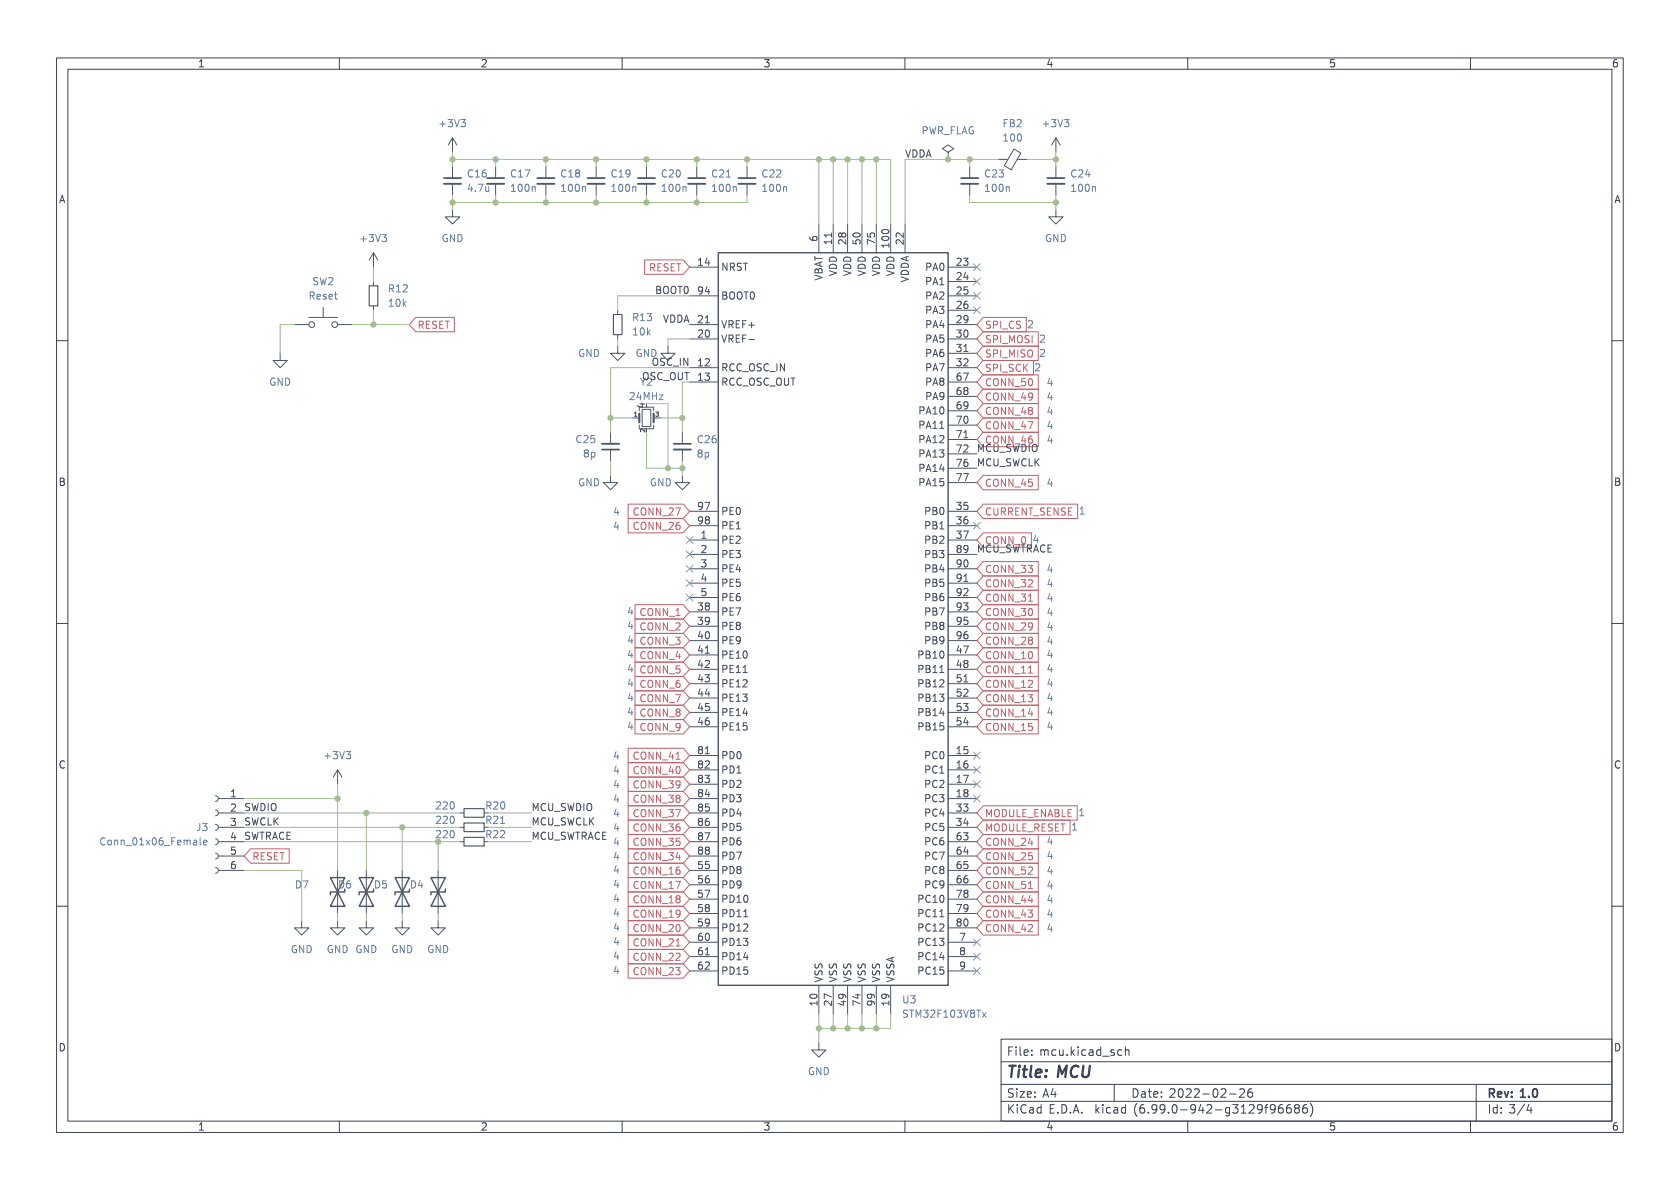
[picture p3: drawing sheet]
<svg xmlns="http://www.w3.org/2000/svg" width="297mm" height="210mm" viewBox="0 0 297 210" stroke-linecap="round" stroke-linejoin="round" font-family="sans-serif">
<path d="M0 .2h297v210.1h-297z" fill="#fff" stroke="#fff" stroke-width=".18"/>
<g fill="none" stroke="#3b4252" stroke-width=".18">
<path d="M10 10.2h277v190.1h-277zM12 12.2h273v186.1h-273zM60 10.2v2M110 10.2v2M160 10.2v2M210 10.2v2M260 10.2v2M10 60.2h2M285 60.2h2M10 110.2h2M285 110.2h2M10 160.2h2"/>
<path d="M285 160.2h2M60 198.3v2M110 198.3v2M160 198.3v2M177 183.8h108v14.5h-108zM177 194.8h108M177 191.8h108M177 187.8h108M185.8 193.5h1M186.5 193v1M196.8 186.1l.2 .2-.2 .3M196.8 185.6l.2 .1"/>
<path d="M197 191.8v3M198.3 185.7l-.4-.1-.3 .3v.4l.2 .3h.5M199 185.8l.2-.2 .3 .1 .1 .9M199 185.1v1.5M210 198.3v2M217.4 193.5h1.1M219.2 192.7l.6-.2 .2 .2v.3l-.9 1h.9M221.3 192.5a.59 .59 0 0 0-.7 .7v.5l.2 .3h.4l.2-.1 .1-.5-.2-.2-.4-.1-.3 .3M223.2 196l-.3 .3-.4-.1-.2-.2 .2-.6 .4-.1 .2 .2a.99 .99 0 0 1-.4 1.3h-.2M223.6 195.8h.6M224.2 195.3l-.4 .2v1.3M225.5 196l-.3 .3h-.3l-.3-.3 .1-.6 .5-.1 .2 .2a.99 .99 0 0 1-.4 1.3h-.3"/>
<path d="M226.7 195.3a.59 .59 0 0 0-.7 .7v.5l.2 .3h.4l.2-.1 .1-.5-.2-.2-.4-.1-.3 .3M228.2 195.3a.59 .59 0 0 0-.7 .7v.5l.1 .3h.4l.2-.1 .1-.5-.1-.2-.5-.1-.2 .3M229.2 196l-.3 .3 .1 .4 .2 .1h.4l.1-.3v-.4l-.2-.1M229.2 196l-.3-.3 .3-.4 .4 .1 .1 .2-.2 .4M229.2 196h.3M231 195.3a.59 .59 0 0 0-.7 .7v.5l.2 .3h.4l.2-.1 .1-.5-.2-.2-.4-.1-.3 .3M231.7 195.1a1.72 1.72 0 0 1 0 2.3M260 198.3v2M261 191.8v6.5M269.5 195.3l-1.2 1.9M270.3 195.3l-.3 1h.9M270.7 195.8v1"/>
</g>
<path d="M271.6 192.6l.2 .5-.2 .9" fill="none" stroke="#3b4252" stroke-width=".3"/>
<path d="M78.5 32.5h3M86.1 32.5h3.1M95 32.5h3M103.9 32.5h3M112.8 32.5h3M121.7 32.5h3M130.6 32.5h3M169.9 32.5h3.1M185.2 32.5h3M106.4 78.5h3.1M119.1 79.5h3.1" fill="none" stroke="#4c566a" stroke-width=".33"/>
<path d="M78.5 31.5h3M86.1 31.5h3.1M95 31.5h3M103.9 31.5h3M112.8 31.5h3M121.7 31.5h3M130.6 31.5h3M169.9 31.5h3.1M185.2 31.5h3M106.4 79.5h3.1M119.1 78.5h3.1" fill="none" stroke="#4c566a" stroke-width=".3"/>
<g fill="none" stroke="#4c566a" stroke-width=".18">
<path d="M80 37.1v1.2h1.3l-1.3 1.3-1.3-1.3h1.3M80 24.4l-.8 1.2M80 24.4v2.5M80 29.5v2M80 32.5v2M80 24.4l.8 1.2M87.6 29.5v2M87.6 32.5v2M96.5 29.5v2M96.5 32.5v2M105.4 29.5v2M105.4 32.5v2"/>
<path d="M114.3 29.5v2M114.3 32.5v2M123.2 29.5v2M123.2 32.5v2M132.1 29.5v2M132.1 32.5v2M144.8 39.6v5.1M147.3 39.6v5.1M149.9 39.6v5.1M152.4 39.6v5.1M154.9 39.6v5.1M157.5 39.6v5.1"/>
<path d="M160 39.6v5.1M167.6 26.9l1.1-.6-1.1-.7-1 .7 1 .6v1.3M167.6 28.2h.1M171.4 29.5v2M171.4 32.5v2M176.5 28.2h1.7M179.3 26.4l1.2 .7-1.7 2.9-1.2-.7zM179.9 28.2h1.7M186.7 37.1v1.2h1.3l-1.3 1.3-1.3-1.3h1.3M186.7 24.4v2.5M186.7 29.5v2M186.7 32.5v2"/>
<path d="M186.7 24.4l-.8 1.2M186.7 24.4l.8 1.2M52.1 57.4h2.5M54.6 56.1h5.1M57.1 54.4v1.7M59.7 57.4h2.5M66 44.7l-.7 1.3M66 44.7v2.5M66 49.8v.7M66 54.1v.8M66 44.7l.8 1.3M109.2 54.9v.7"/>
<path d="M109.2 59.2v.7M121.9 47.2h5.1M121.9 59.9h5.1M121.9 57.4h5.1M121.9 52.3h5.1M167.6 47.2h5.1M167.6 59.9h5.1M167.6 57.4h5.1M167.6 49.8h5.1M167.6 52.3h5.1M167.6 54.9h5.1M49.5 62.5v1.2h1.3l-1.3 1.3-1.2-1.3h1.2"/>
<path d="M107.9 76.4v2.1M107.9 79.5v2M109.2 61.2v1.3h1.3l-1.3 1.2-1.3-1.2h1.3M111.8 73.9h1.2M113 75.2v.6h2.6v-.6M113 72.6v-.6h2.6v.6M113.5 72.4h1.6v3h-1.6zM115.6 73.9h1.2M118.1 61.2v1.3h1.3l-1.3 1.2-1.3-1.2h1.3M120.6 76.4v2.1M120.6 79.5v2M121.9 65h5.1"/>
<path d="M121.9 67.6h5.1M167.6 65h5.1M167.6 67.6h5.1M167.6 62.5h5.1M167.6 70.1h5.1M167.6 72.6h5.1M167.6 75.2h5.1M167.6 77.7h5.1M107.9 84.1v1.2h1.3l-1.3 1.3-1.2-1.3h1.2M120.6 84.1v1.2h1.3l-1.3 1.3-1.2-1.3h1.2M121.9 95.5h5.1M121.9 98h5.1"/>
<path d="M121.9 90.4h5.1M121.9 93h5.1M167.6 95.5h5.1M167.6 98h5.1M167.6 90.4h5.1M167.6 93h5.1M167.6 80.3h5.1M167.6 82.8h5.1M167.6 85.3h5.1M121.9 100.6h5.1M121.9 108.2h5.1M121.9 110.7h5.1"/>
<path d="M121.9 103.1h5.1M121.9 113.3h5.1M121.9 115.8h5.1M121.9 118.4h5.1M121.9 105.7h5.1M167.6 100.6h5.1M167.6 108.2h5.1M167.6 110.7h5.1M167.6 103.1h5.1M167.6 113.3h5.1M167.6 115.8h5.1M167.6 118.4h5.1"/>
<path d="M167.6 105.7h5.1M59.7 136.1l.8 1.3M59.7 136.1v2.6M59.7 136.1l-.8 1.3M121.9 133.6h5.1M121.9 136.1h5.1M121.9 138.7h5.1M121.9 120.9h5.1M121.9 123.4h5.1M121.9 126h5.1M121.9 128.5h5.1M167.6 133.6h5.1"/>
<path d="M167.6 136.1h5.1M167.6 138.7h5.1M167.6 120.9h5.1M167.6 123.4h5.1M167.6 126h5.1M167.6 128.5h5.1M38.1 153.4a.51 .51 0 0 1 .5 .5 .51 .51 0 0 1-.5 .5M38.1 150.9a.51 .51 0 0 1 .5 .5 .51 .51 0 0 1-.5 .5M38.1 148.3a.51 .51 0 0 1 .5 .5 .51 .51 0 0 1-.5 .5M38.1 145.8a.51 .51 0 0 1 .5 .5 .51 .51 0 0 1-.5 .5M38.1 143.3a.51 .51 0 0 1 .5 .5 .51 .51 0 0 1-.5 .5M38.1 140.7a.51 .51 0 0 1 .5 .5 .51 .51 0 0 1-.5 .5"/>
<path d="M38.6 141.2h4.6M38.6 143.8h4.6M38.6 146.3h4.6M38.6 153.9h4.6M38.6 148.8h4.6M38.6 151.4h4.6M59.7 153.9v7.6M64.8 153.9v7.6M71.1 153.9v7.6M77.5 153.9v7.6M81.3 143.8h.7M81.3 146.3h.7"/>
<path d="M81.3 148.8h.7M85.6 146.3h.8M85.6 148.8h.8M121.9 141.2h5.1M121.9 143.8h5.1M121.9 146.3h5.1M121.9 153.9h5.1M121.9 156.5h5.1M121.9 159h5.1M121.9 148.8h5.1M121.9 151.4h5.1M167.6 141.2h5.1"/>
<path d="M167.6 143.8h5.1M167.6 146.3h5.1M167.6 153.9h5.1M167.6 156.5h5.1M167.6 159h5.1M167.6 148.8h5.1M167.6 151.4h5.1M53.3 162.8v1.3h-1.2l1.2 1.2 1.3-1.2h-1.3M59.7 162.8v1.3h-1.3l1.3 1.2 1.3-1.2h-1.3M64.8 162.8v1.3h-1.3l1.3 1.2 1.2-1.2h-1.2M71.1 162.8v1.3h-1.3l1.3 1.2 1.3-1.2h-1.3M77.5 162.8v1.3h-1.3l1.3 1.2 1.2-1.2h-1.2"/>
<path d="M121.9 161.5h5.1M121.9 164.1h5.1M121.9 166.6h5.1M121.9 169.2h5.1M121.9 171.7h5.1M144.8 174.2v5.1M147.3 174.2v5.1M149.9 174.2v5.1M152.4 174.2v5.1M154.9 174.2v5.1M157.5 174.2v5.1M167.6 161.5h5.1"/>
<path d="M167.6 164.1h5.1M167.6 166.6h5.1M167.6 169.2h5.1M167.6 171.7h5.1M144.8 184.4v1.3h1.2l-1.2 1.2-1.3-1.2h1.3"/>
<circle cx="55.1" cy="57.4" r=".51"/>
<circle cx="59.2" cy="57.4" r=".51"/>
</g>
<path d="M127 44.7h40.6v129.5h-40.6zM58.4 155.2l2.6 5.1h-2.6l2.6-5.1zM61 157.2v.5h-2.6v.5M63.5 155.2l2.5 5.1h-2.5l2.5-5.1zM66 157.2v.5h-2.5v.5M69.8 155.2l2.6 5.1h-2.6l2.6-5.1zM72.4 157.2v.5h-2.6v.5M76.2 155.2l2.5 5.1h-2.5l2.5-5.1zM78.7 157.2v.5h-2.5v.5" fill="none" stroke="#4c566a" stroke-width=".25"/>
<path d="M132.4 60h1M131.5 162.1h.7" fill="none" stroke="#434c5e" stroke-width=".18"/>
<path d="M65.3 50.5h1.5v3.6h-1.5zM108.5 55.6h1.5v3.6h-1.5zM82 143h3.6v1.5h-3.6zM82 145.5h3.6v1.6h-3.6zM82 148.1h3.6v1.5h-3.6z" fill="none" stroke="#4c566a" stroke-width=".2"/>
<path d="M17.9 148.3l-.1 .4 .1 .5M36 149l.6-.1-.1-.3h-.3l-.2 .1 .1 .7h.4" fill="none" stroke="#5e81ac" stroke-width=".18"/>
<path d="M113 73.1v1.6M115.6 73.1v1.6" fill="none" stroke="#4c566a" stroke-width=".38"/>
<g fill="none" stroke="#bf616a" stroke-width=".18">
<path d="M73.5 56.1h6.8v2.6h-6.8l-1.1-1.3zM114 46h6.8l1.1 1.2-1.1 1.3h-6.8zM173.8 58.7h9.8v2.5h-9.8l-1.1-1.3zM173.8 56.1h7.7v2.6h-7.7l-1.1-1.3zM173.8 73.9h9.8v2.5h-9.8l-1.1-1.2zM173.8 76.4h9.8v2.6h-9.8l-1.1-1.3zM173.8 63.7h8.9v2.6h-8.9l-1.1-1.3zM173.8 68.8h9.8v2.6h-9.8l-1.1-1.3zM173.8 61.2h9.8v2.5h-9.8l-1.1-1.2zM173.8 66.3h9.8v2.5h-9.8l-1.1-1.2zM173.8 71.4h9.8v2.5h-9.8l-1.1-1.3zM111.1 91.7h9.7l1.1 1.3-1.1 1.2h-9.7z"/>
<path d="M111.1 89.1h9.7l1.1 1.3-1.1 1.3h-9.7zM173.8 84.1h9.8v2.5h-9.8l-1.1-1.3zM173.8 94.2h8.6v2.6h-8.6l-1.1-1.3zM173.8 99.3h9.8v2.5h-9.8l-1.1-1.2zM173.8 89.1h16.7v2.6h-16.7l-1.1-1.3zM112.3 117.1h8.5l1.1 1.3-1.1 1.2h-8.5zM112.3 112h8.5l1.1 1.3-1.1 1.2h-8.5zM112.3 119.6h8.5l1.1 1.3-1.1 1.3h-8.5zM112.3 114.5h8.5l1.1 1.3-1.1 1.3h-8.5zM112.3 106.9h8.5l1.1 1.3-1.1 1.3h-8.5zM112.3 109.5h8.5l1.1 1.2-1.1 1.3h-8.5zM173.8 114.5h9.8v2.6h-9.8l-1.1-1.3z"/>
<path d="M173.8 117.1h9.8v2.5h-9.8l-1.1-1.2zM173.8 112h9.8v2.5h-9.8l-1.1-1.2zM173.8 119.6h9.8v2.6h-9.8l-1.1-1.3zM173.8 109.5h9.8v2.5h-9.8l-1.1-1.3zM173.8 106.9h9.8v2.6h-9.8l-1.1-1.3zM173.8 101.8h9.8v2.6h-9.8l-1.1-1.3zM173.8 104.4h9.8v2.5h-9.8l-1.1-1.2zM111.1 139.9h9.7l1.1 1.3-1.1 1.3h-9.7zM111.1 137.4h9.7l1.1 1.3-1.1 1.2h-9.7zM111.1 134.9h9.7l1.1 1.2-1.1 1.3h-9.7zM111.1 132.3h9.7l1.1 1.3-1.1 1.3h-9.7zM112.3 124.7h8.5l1.1 1.3-1.1 1.2h-8.5z"/>
<path d="M112.3 122.2h8.5l1.1 1.2-1.1 1.3h-8.5zM112.3 127.2h8.5l1.1 1.3-1.1 1.3h-8.5zM173.8 122.2h9.8v2.5h-9.8l-1.1-1.3zM173.8 124.7h9.8v2.5h-9.8l-1.1-1.2zM173.8 127.2h9.8v2.6h-9.8l-1.1-1.3zM44.3 150.1h6.8v2.5h-6.8l-1.1-1.2zM111.1 157.7h9.7l1.1 1.3-1.1 1.3h-9.7zM111.1 147.6h9.7l1.1 1.2-1.1 1.3h-9.7zM111.1 142.5h9.7l1.1 1.3-1.1 1.2h-9.7zM111.1 150.1h9.7l1.1 1.3-1.1 1.2h-9.7zM111.1 155.2h9.7l1.1 1.3-1.1 1.2h-9.7zM111.1 145h9.7l1.1 1.3-1.1 1.3h-9.7z"/>
<path d="M111.1 152.6h9.7l1.1 1.3-1.1 1.3h-9.7zM173.8 155.2h9.8v2.5h-9.8l-1.1-1.2zM173.8 152.6h9.8v2.6h-9.8l-1.1-1.3zM173.8 157.7h9.8v2.6h-9.8l-1.1-1.3zM173.8 145h15.4v2.6h-15.4l-1.1-1.3zM173.8 147.6h9.8v2.5h-9.8l-1.1-1.3zM173.8 150.1h9.8v2.5h-9.8l-1.1-1.2zM173.8 142.5h16.7v2.5h-16.7l-1.1-1.2zM111.1 162.8h9.7l1.1 1.3-1.1 1.2h-9.7zM111.1 170.4h9.7l1.1 1.3-1.1 1.3h-9.7zM111.1 165.3h9.7l1.1 1.3-1.1 1.3h-9.7zM111.1 167.9h9.7l1.1 1.3-1.1 1.2h-9.7z"/>
<path d="M111.1 160.3h9.7l1.1 1.2-1.1 1.3h-9.7zM173.8 162.8h9.8v2.5h-9.8l-1.1-1.2zM173.8 160.3h9.8v2.5h-9.8l-1.1-1.3z"/>
</g>
<g fill="none" stroke="#a3be8c" stroke-width=".18">
<path d="M80 28.2h77.5v11.4M80 26.9v2.6M80 34.5v2.6M87.6 28.2v1.3M87.6 34.5v1.3M96.5 28.2v1.3M96.5 34.5v1.3M105.4 28.2v1.3M105.4 34.5v1.3M114.3 28.2v1.3M114.3 34.5v1.3M123.2 28.2v1.3"/>
<path d="M123.2 34.5v1.3M132.1 34.5v1.3h-52.1M132.1 28.2v1.3M144.8 28.2v11.4M147.3 28.2v11.4M149.9 28.2v11.4M152.4 28.2v11.4M154.9 28.2v11.4M171.4 34.5v1.3h15.3M171.4 28.2v1.3M176.5 28.2h-16.5v11.4M181.6 28.2h5.1"/>
<path d="M186.7 26.9v2.6M186.7 34.5v2.6M52.1 57.4h-2.6v5.1M62.2 57.4h10.2M66 47.2v2.6M66 54.9v2.5M109.2 59.9v1.3M121.9 59.9h-3.8v1.3M121.9 52.3h-12.7v2.6M107.9 73.9h3.9M114.3 76.4v6.4h6.3M114.3 71.4h3.8v11.4"/>
<path d="M116.8 73.9h3.8M120.6 67.6v8.8M121.9 65h-14v11.4M107.9 81.5v2.6M120.6 81.5v2.6M59.7 138.7v15.2M43.2 143.8h38.1M43.2 146.3h38.1M43.2 148.8h38.1M43.2 153.9h10.1v8.9M43.2 141.2h16.5M64.8 143.8v10.1"/>
<path d="M71.1 146.3v7.6M77.5 148.8v5.1M86.4 143.8h7.6M86.4 146.3h7.6M86.4 148.8h7.6M59.7 161.5v1.3M64.8 161.5v1.3M71.1 161.5v1.3M77.5 161.5v1.3M144.8 179.3v5.1M147.3 179.3v2.6M149.9 179.3v2.6"/>
<path d="M152.4 179.3v2.6M154.9 179.3v2.6M157.5 179.3v2.6h-12.7"/>
</g>
<g fill="none" stroke="#81a1c1" stroke-width=".18">
<path d="M172.1 46.6l1.2 1.2M172.1 49.2l1.2 1.2M172.1 51.7l1.2 1.2M172.1 54.2l1.2 1.3M173.3 46.6l-1.2 1.2M173.3 49.2l-1.2 1.2M173.3 51.7l-1.2 1.2M173.3 54.2l-1.2 1.3M121.3 100l1.2 1.2M121.3 94.9l1.2 1.2M121.3 97.4l1.2 1.2M122.5 97.4l-1.2 1.2"/>
<path d="M122.5 100l-1.2 1.2M122.5 94.9l-1.2 1.2M172.1 92.3l1.2 1.3M173.3 92.3l-1.2 1.3M121.3 102.5l1.2 1.2M121.3 105l1.2 1.3M122.5 102.5l-1.2 1.2M122.5 105l-1.2 1.3M172.1 138.1l1.2 1.2M172.1 135.5l1.2 1.2M172.1 133l1.2 1.2M173.3 138.1l-1.2 1.2"/>
<path d="M173.3 135.5l-1.2 1.2M173.3 133l-1.2 1.2M172.1 140.6l1.2 1.2M173.3 140.6l-1.2 1.2M172.1 166l1.2 1.2M172.1 171.1l1.2 1.2M172.1 168.5l1.2 1.3M173.3 166l-1.2 1.2M173.3 171.1l-1.2 1.2M173.3 168.5l-1.2 1.3"/>
</g>
<g fill="#a3be8c" stroke="#a3be8c" stroke-width=".18">
<circle cx="120.6" cy="82.8" r=".46"/>
<circle cx="154.9" cy="28.2" r=".46"/>
<circle cx="152.4" cy="28.2" r=".46"/>
<circle cx="149.9" cy="28.2" r=".46"/>
<circle cx="132.1" cy="28.2" r=".46"/>
<circle cx="144.8" cy="28.2" r=".46"/>
<circle cx="147.3" cy="28.2" r=".46"/>
<circle cx="123.2" cy="28.2" r=".46"/>
<circle cx="123.2" cy="35.8" r=".46"/>
<circle cx="114.3" cy="28.2" r=".46"/>
<circle cx="96.5" cy="35.8" r=".46"/>
<circle cx="105.4" cy="35.8" r=".46"/>
<circle cx="105.4" cy="28.2" r=".46"/>
<circle cx="114.3" cy="35.8" r=".46"/>
<circle cx="167.6" cy="28.2" r=".46"/>
<circle cx="171.4" cy="28.2" r=".46"/>
<circle cx="186.7" cy="35.8" r=".46"/>
<circle cx="186.7" cy="28.2" r=".46"/>
<circle cx="120.6" cy="73.9" r=".46"/>
<circle cx="107.9" cy="73.9" r=".46"/>
<circle cx="118.1" cy="82.8" r=".46"/>
<circle cx="87.6" cy="28.2" r=".46"/>
<circle cx="80" cy="28.2" r=".46"/>
<circle cx="96.5" cy="28.2" r=".46"/>
<circle cx="80" cy="35.8" r=".46"/>
<circle cx="87.6" cy="35.8" r=".46"/>
<circle cx="66" cy="57.4" r=".46"/>
<circle cx="77.5" cy="148.8" r=".46"/>
<circle cx="71.1" cy="146.3" r=".46"/>
<circle cx="64.8" cy="143.8" r=".46"/>
<circle cx="59.7" cy="141.2" r=".46"/>
<circle cx="154.9" cy="181.9" r=".46"/>
<circle cx="147.3" cy="181.9" r=".46"/>
<circle cx="144.8" cy="181.9" r=".46"/>
<circle cx="149.9" cy="181.9" r=".46"/>
<circle cx="152.4" cy="181.9" r=".46"/>
</g>
<text font-size="2.8" fill="#3b4252" x="178" y="190.6">Title: MCU</text>
<g font-size="2.1" fill="#3b4252">
<text x="178" y="186.7">File: mcu.kicad_sch</text>
<text x="178" y="196.9">KiCad E.D.A. kicad (6.99.0-942-g3129f96686)</text>
<text x="178" y="194.1">Size: A4</text>
<text x="200" y="194.1">Date: 2022-02-26</text>
<text x="263" y="194.1">Rev: 1.0</text>
<text x="263" y="196.9">Id: 3/4</text>
</g>
<g font-size="1.8" fill="#3b4252">
<text x="35" y="11.9">1</text>
<text x="85" y="11.9">2</text>
<text x="135" y="11.9">3</text>
<text x="185" y="11.9">4</text>
<text x="235" y="11.9">5</text>
<text x="285" y="11.9">6</text>
<text x="10.3" y="35.9">A</text>
<text x="285.3" y="35.9">A</text>
<text x="10.3" y="85.9">B</text>
<text x="285.3" y="85.9">B</text>
<text x="10.3" y="135.9">C</text>
<text x="285.3" y="135.9">C</text>
<text x="10.3" y="185.9">D</text>
<text x="285.3" y="185.9">D</text>
<text x="35" y="199.9">1</text>
<text x="85" y="199.9">2</text>
<text x="135" y="199.9">3</text>
<text x="185" y="199.9">4</text>
<text x="235" y="199.9">5</text>
<text x="285" y="199.9">6</text>
</g>
<g font-size="1.8" fill="#5e81ac">
<text x="77.9" y="22.5">+3V3</text>
<text x="162.7" y="23.7">PWR_FLAG</text>
<text x="177.4" y="22.5">FB2</text>
<text x="184.6" y="22.5">+3V3</text>
<text x="177.6" y="25">100</text>
<text x="82.8" y="31.4">C16</text>
<text x="82.9" y="33.9">4.7u</text>
<text x="90.4" y="31.4">C17</text>
<text x="90.5" y="33.9">100n</text>
<text x="99.3" y="31.4">C18</text>
<text x="99.4" y="33.9">100n</text>
<text x="108.2" y="31.4">C19</text>
<text x="108.3" y="33.9">100n</text>
<text x="117.1" y="31.4">C20</text>
<text x="117.2" y="33.9">100n</text>
<text x="125.9" y="31.4">C21</text>
<text x="126.1" y="33.9">100n</text>
<text x="134.8" y="31.4">C22</text>
<text x="135" y="33.9">100n</text>
<text x="174.2" y="31.4">C23</text>
<text x="174.4" y="33.9">100n</text>
<text x="189.4" y="31.4">C24</text>
<text x="189.6" y="33.9">100n</text>
<text x="64" y="42.8">+3V3</text>
<text x="78" y="42.8">GND</text>
<text x="184.7" y="42.8">GND</text>
<text x="54.7" y="53">Reset</text>
<text x="55.2" y="50.4">SW2</text>
<text x="68.8" y="51.7">R12</text>
<text x="68.8" y="54.2">10k</text>
<text x="112" y="56.8">R13</text>
<text x="112" y="59.3">10k</text>
<text x="181.7" y="58">2</text>
<text x="102.2" y="63.1">GND</text>
<text x="183" y="65.7">2</text>
<text x="183.8" y="60.6">2</text>
<text x="183.8" y="63.1">2</text>
<text x="47.6" y="68.2">GND</text>
<text x="111.5" y="70.7">24MHz</text>
<text x="185.2" y="70.8">4</text>
<text x="185.2" y="68.3">4</text>
<text x="185.2" y="75.9">4</text>
<text x="185.2" y="73.4">4</text>
<text x="102" y="78.3">C25</text>
<text x="103.2" y="80.9">8p</text>
<text x="123.3" y="80.9">8p</text>
<text x="123.4" y="78.4">C26</text>
<text x="185.2" y="78.4">4</text>
<text x="102.2" y="86">GND</text>
<text x="114.9" y="86">GND</text>
<text x="185.2" y="86.1">4</text>
<text x="108.5" y="93.7">4</text>
<text x="108.5" y="91.1">4</text>
<text x="174.1" y="91.1">CURRENT_SENSE 1</text>
<text x="185.2" y="101.3">4</text>
<text x="185.2" y="103.8">4</text>
<text x="185.2" y="106.4">4</text>
<text x="111" y="113.8">4</text>
<text x="111" y="108.8">4</text>
<text x="111" y="111.3">4</text>
<text x="185.2" y="114">4</text>
<text x="185.2" y="111.5">4</text>
<text x="185.2" y="108.9">4</text>
<text x="111" y="118.9">4</text>
<text x="111" y="116.4">4</text>
<text x="185.2" y="116.4">4</text>
<text x="185.2" y="118.9">4</text>
<text x="111" y="121.5">4</text>
<text x="111" y="124">4</text>
<text x="185.2" y="124">4</text>
<text x="185.2" y="121.5">4</text>
<text x="111" y="126.5">4</text>
<text x="111" y="129.1">4</text>
<text x="185.2" y="126.5">4</text>
<text x="185.2" y="129.1">4</text>
<text x="57.6" y="134.2">+3V3</text>
<text x="108.5" y="136.9">4</text>
<text x="108.5" y="134.3">4</text>
<text x="77.3" y="143.1">220</text>
<text x="86" y="143.1">R20</text>
<text x="108.5" y="141.9">4</text>
<text x="108.5" y="139.4">4</text>
<text x="18.4" y="149.5">Conn_01x06_Female</text>
<text x="34.8" y="146.9">J3</text>
<text x="77.3" y="145.7">220</text>
<text x="77.3" y="148.2">220</text>
<text x="86" y="145.7">R21</text>
<text x="86" y="148.2">R22</text>
<text x="108.5" y="149.6">4</text>
<text x="108.5" y="144.5">4</text>
<text x="108.5" y="147">4</text>
<text x="174.1" y="147">MODULE_RESET 1</text>
<text x="174.1" y="144.5">MODULE_ENABLE 1</text>
<text x="185.2" y="149.4">4</text>
<text x="108.5" y="152.1">4</text>
<text x="108.5" y="154.5">4</text>
<text x="185.2" y="154.6">4</text>
<text x="185.2" y="151.9">4</text>
<text x="52.2" y="157.1">D7</text>
<text x="59.9" y="157.1">D6</text>
<text x="66.2" y="157.1">D5</text>
<text x="72.6" y="157.1">D4</text>
<text x="108.5" y="159.6">4</text>
<text x="108.5" y="157">4</text>
<text x="185.2" y="157.2">4</text>
<text x="185.2" y="159.7">4</text>
<text x="108.5" y="164.6">4</text>
<text x="108.5" y="167.2">4</text>
<text x="108.5" y="162.1">4</text>
<text x="185.2" y="164.8">4</text>
<text x="185.2" y="162.3">4</text>
<text x="51.4" y="168.5">GND</text>
<text x="57.7" y="168.5">GND GND</text>
<text x="69.2" y="168.5">GND</text>
<text x="75.5" y="168.5">GND</text>
<text x="108.5" y="172.3">4</text>
<text x="108.5" y="169.7">4</text>
<text x="159.6" y="177.4">U3</text>
<text x="160" y="180">STM32F103V8Tx</text>
<text x="142.8" y="190.1">GND</text>
</g>
<g font-size="1.8" fill="#434c5e">
<text x="160" y="27.8">VDDA</text>
<text x="123.5" y="47">14</text>
<text x="127.5" y="47.9">NRST</text>
<text x="144.5" y="42.7" transform="rotate(-90 144.5 42.7)">6</text>
<text x="147.1" y="43.1" transform="rotate(-90 147.1 43.1)">11</text>
<text x="149.6" y="43.1" transform="rotate(-90 149.6 43.1)">28</text>
<text x="152.1" y="43.1" transform="rotate(-90 152.1 43.1)">50</text>
<text x="154.7" y="43.1" transform="rotate(-90 154.7 43.1)">75</text>
<text x="157.2" y="43.6" transform="rotate(-90 157.2 43.6)">100</text>
<text x="159.8" y="43.1" transform="rotate(-90 159.8 43.1)">22</text>
<text x="163.7" y="47.9">PA0</text>
<text x="169.2" y="47">23</text>
<text x="115.8" y="52">BOOT0</text>
<text x="123.5" y="52.1">94</text>
<text x="127.5" y="53">BOOT0</text>
<text x="145.4" y="50" transform="rotate(-90 145.4 50)">VBAT</text>
<text x="148" y="48.9" transform="rotate(-90 148 48.9)">VDD</text>
<text x="150.5" y="48.9" transform="rotate(-90 150.5 48.9)">VDD</text>
<text x="153" y="48.9" transform="rotate(-90 153 48.9)">VDD</text>
<text x="155.6" y="48.9" transform="rotate(-90 155.6 48.9)">VDD</text>
<text x="158.1" y="48.9" transform="rotate(-90 158.1 48.9)">VDD</text>
<text x="160.7" y="50.2" transform="rotate(-90 160.7 50.2)">VDDA</text>
<text x="163.7" y="50.4">PA1</text>
<text x="163.7" y="53">PA2</text>
<text x="169.2" y="49.5">24</text>
<text x="169.2" y="52.1">25</text>
<text x="116.9" y="57">VDDA</text>
<text x="123.5" y="59.7">20</text>
<text x="123.5" y="57.1">21</text>
<text x="127.5" y="58">VREF+</text>
<text x="163.7" y="55.5">PA3</text>
<text x="163.7" y="58">PA4</text>
<text x="169.2" y="54.6">26</text>
<text x="169.2" y="57.1">29</text>
<text x="169.2" y="59.7">30</text>
<text x="112.3" y="63.1">GND</text>
<text x="115.3" y="64.7">OSC_IN</text>
<text x="123.5" y="64.8">12</text>
<text x="127.5" y="65.7">RCC_OSC_IN</text>
<text x="127.5" y="60.6">VREF-</text>
<text x="163.7" y="60.6">PA5</text>
<text x="163.7" y="63.1">PA6</text>
<text x="163.7" y="65.7">PA7</text>
<text x="169.2" y="62.2">31</text>
<text x="169.2" y="64.8">32</text>
<text x="113.2" y="68.2">Y2</text>
<text x="123.5" y="67.3">13</text>
<text x="127.5" y="68.2">RCC_OSC_OUT</text>
<text x="163.7" y="68.2">PA8</text>
<text x="163.7" y="70.7">PA9</text>
<text x="169.2" y="67.3">67</text>
<text x="169.2" y="69.8">68</text>
<text x="114" y="72.2" transform="rotate(-90 114 72.2)">4</text>
<text x="162.7" y="73.3">PA10</text>
<text x="162.7" y="75.8">PA11</text>
<text x="169.2" y="72.4">69</text>
<text x="169.2" y="74.9">70</text>
<text x="169.2" y="77.5">71</text>
<text x="162.7" y="78.4">PA12</text>
<text x="162.7" y="80.9">PA13</text>
<text x="162.7" y="83.4">PA14</text>
<text x="169.2" y="80">72</text>
<text x="169.2" y="82.5">76</text>
<text x="172.7" y="82.4">MCU_SWCLK</text>
<text x="172.7" y="79.9">MCU_SWDIO</text>
<text x="174.1" y="78.4">CONN_46</text>
<text x="162.7" y="86">PA15</text>
<text x="169.2" y="85.1">77</text>
<text x="123.5" y="90.2">97</text>
<text x="123.5" y="92.7">98</text>
<text x="124" y="95.2">1</text>
<text x="127.5" y="91.1">PE0</text>
<text x="127.5" y="93.6">PE1</text>
<text x="163.7" y="91.1">PB0</text>
<text x="163.7" y="93.6">PB1</text>
<text x="169.2" y="90.2">35</text>
<text x="169.2" y="92.7">36</text>
<text x="169.2" y="95.2">37</text>
<text x="124" y="97.8">2</text>
<text x="124" y="100.3">3</text>
<text x="127.5" y="96.1">PE2</text>
<text x="127.5" y="98.7">PE3</text>
<text x="127.5" y="101.2">PE4</text>
<text x="163.7" y="96.1">PB2</text>
<text x="163.7" y="98.7">PB3</text>
<text x="163.7" y="101.2">PB4</text>
<text x="169.2" y="97.8">89</text>
<text x="169.2" y="100.3">90</text>
<text x="172.7" y="97.7">MCU_SWTRACE</text>
<text x="174.1" y="96.2">CONN_0</text>
<text x="182.7" y="96.1">4</text>
<text x="123.5" y="107.9">38</text>
<text x="124" y="102.9">4</text>
<text x="124" y="105.4">5</text>
<text x="127.5" y="103.8">PE5</text>
<text x="127.5" y="106.3">PE6</text>
<text x="163.7" y="103.8">PB5</text>
<text x="163.7" y="106.3">PB6</text>
<text x="169.2" y="102.9">91</text>
<text x="169.2" y="105.4">92</text>
<text x="169.2" y="107.9">93</text>
<text x="123.5" y="110.5">39</text>
<text x="123.5" y="113">40</text>
<text x="127.5" y="108.8">PE7</text>
<text x="127.5" y="111.4">PE8</text>
<text x="127.5" y="113.9">PE9</text>
<text x="163.7" y="108.8">PB7</text>
<text x="163.7" y="111.4">PB8</text>
<text x="163.7" y="113.9">PB9</text>
<text x="169.2" y="110.5">95</text>
<text x="169.2" y="113">96</text>
<text x="123.5" y="115.6">41</text>
<text x="123.5" y="118.1">42</text>
<text x="127.5" y="116.5">PE10</text>
<text x="127.5" y="119">PE11</text>
<text x="162.7" y="116.5">PB10</text>
<text x="162.7" y="119">PB11</text>
<text x="169.2" y="115.6">47</text>
<text x="169.2" y="118.1">48</text>
<text x="123.5" y="120.6">43</text>
<text x="123.5" y="123.2">44</text>
<text x="123.5" y="125.7">45</text>
<text x="127.5" y="121.5">PE12</text>
<text x="127.5" y="124.1">PE13</text>
<text x="162.7" y="121.5">PB12</text>
<text x="162.7" y="124.1">PB13</text>
<text x="169.2" y="120.6">51</text>
<text x="169.2" y="123.2">52</text>
<text x="169.2" y="125.7">53</text>
<text x="123.5" y="128.3">46</text>
<text x="127.5" y="126.6">PE14</text>
<text x="127.5" y="129.2">PE15</text>
<text x="162.7" y="126.6">PB14</text>
<text x="162.7" y="129.2">PB15</text>
<text x="169.2" y="128.3">54</text>
<text x="123.5" y="133.3">81</text>
<text x="123.5" y="135.9">82</text>
<text x="127.5" y="134.2">PD0</text>
<text x="127.5" y="136.8">PD1</text>
<text x="163.7" y="134.2">PC0</text>
<text x="163.7" y="136.8">PC1</text>
<text x="169.2" y="133.3">15</text>
<text x="169.2" y="135.9">16</text>
<text x="40.8" y="141">1</text>
<text x="40.8" y="143.5">2</text>
<text x="43.2" y="143.4">SWDIO</text>
<text x="94" y="143.4">MCU_SWDIO</text>
<text x="123.5" y="138.4">83</text>
<text x="123.5" y="141">84</text>
<text x="123.5" y="143.5">85</text>
<text x="127.5" y="139.3">PD2</text>
<text x="127.5" y="141.9">PD3</text>
<text x="163.7" y="139.3">PC2</text>
<text x="163.7" y="141.9">PC3</text>
<text x="169.2" y="138.4">17</text>
<text x="169.2" y="141">18</text>
<text x="169.2" y="143.5">33</text>
<text x="40.8" y="146">3</text>
<text x="40.8" y="148.6">4</text>
<text x="43.2" y="148.5">SWTRACE</text>
<text x="43.2" y="145.9">SWCLK</text>
<text x="94" y="148.5">MCU_SWTRACE</text>
<text x="94" y="145.9">MCU_SWCLK</text>
<text x="123.5" y="146">86</text>
<text x="123.5" y="148.6">87</text>
<text x="127.5" y="144.4">PD4</text>
<text x="127.5" y="146.9">PD5</text>
<text x="127.5" y="149.5">PD6</text>
<text x="163.7" y="144.4">PC4</text>
<text x="163.7" y="146.9">PC5</text>
<text x="163.7" y="149.5">PC6</text>
<text x="169.2" y="146">34</text>
<text x="169.2" y="148.6">63</text>
<text x="40.8" y="151.1">5</text>
<text x="40.8" y="153.7">6</text>
<text x="123.5" y="153.7">55</text>
<text x="123.5" y="151.1">88</text>
<text x="127.5" y="154.6">PD8</text>
<text x="127.5" y="152">PD7</text>
<text x="163.7" y="152">PC7</text>
<text x="163.7" y="154.6">PC8</text>
<text x="169.2" y="151.1">64</text>
<text x="169.2" y="153.7">65</text>
<text x="123.5" y="156.2">56</text>
<text x="123.5" y="158.7">57</text>
<text x="123.5" y="161.3">58</text>
<text x="127.5" y="157.1">PD9</text>
<text x="127.5" y="159.6">PD10</text>
<text x="162.7" y="159.6">PC10</text>
<text x="163.7" y="157.1">PC9</text>
<text x="169.2" y="156.2">66</text>
<text x="169.2" y="158.7">78</text>
<text x="169.2" y="161.3">79</text>
<text x="123.5" y="163.8">59</text>
<text x="123.5" y="166.4">60</text>
<text x="127.5" y="162.2">PD11</text>
<text x="127.5" y="164.7">PD12</text>
<text x="127.5" y="167.3">PD13</text>
<text x="162.7" y="167.3">PC13</text>
<text x="162.7" y="162.2">PC11</text>
<text x="162.7" y="164.7">PC12</text>
<text x="169.2" y="163.8">80</text>
<text x="169.7" y="166.4">7</text>
<text x="123.5" y="168.9">61</text>
<text x="123.5" y="171.4">62</text>
<text x="127.5" y="169.8">PD14</text>
<text x="127.5" y="172.3">PD15</text>
<text x="145.4" y="173.7" transform="rotate(-90 145.4 173.7)">VSS</text>
<text x="148" y="173.7" transform="rotate(-90 148 173.7)">VSS</text>
<text x="150.5" y="173.7" transform="rotate(-90 150.5 173.7)">VSS</text>
<text x="153" y="173.7" transform="rotate(-90 153 173.7)">VSS</text>
<text x="155.6" y="173.7" transform="rotate(-90 155.6 173.7)">VSS</text>
<text x="158.1" y="173.7" transform="rotate(-90 158.1 173.7)">VSSA</text>
<text x="162.7" y="169.8">PC14</text>
<text x="162.7" y="172.3">PC15</text>
<text x="169.7" y="168.9">8</text>
<text x="169.7" y="171.4">9</text>
<text x="144.5" y="177.8" transform="rotate(-90 144.5 177.8)">10</text>
<text x="147.1" y="177.8" transform="rotate(-90 147.1 177.8)">27</text>
<text x="149.6" y="177.8" transform="rotate(-90 149.6 177.8)">49</text>
<text x="152.1" y="177.8" transform="rotate(-90 152.1 177.8)">74</text>
<text x="154.7" y="177.8" transform="rotate(-90 154.7 177.8)">99</text>
<text x="157.2" y="177.8" transform="rotate(-90 157.2 177.8)">19</text>
</g>
<g font-size="1.8" fill="#bf616a">
<text x="114.6" y="48">RESET</text>
<text x="73.8" y="58.1">RESET</text>
<text x="174.1" y="58.1">SPI_CS</text>
<text x="174.1" y="65.7">SPI_SCK</text>
<text x="174.1" y="60.7">SPI_MOSI</text>
<text x="174.1" y="63.2">SPI_MISO</text>
<text x="174.1" y="70.8">CONN_49</text>
<text x="174.1" y="68.3">CONN_50</text>
<text x="174.1" y="75.9">CONN_47</text>
<text x="174.1" y="73.4">CONN_48</text>
<text x="174.1" y="86.1">CONN_45</text>
<text x="112.3" y="93.7">CONN_26</text>
<text x="112.3" y="91.1">CONN_27</text>
<text x="174.1" y="101.3">CONN_33</text>
<text x="174.1" y="103.8">CONN_32</text>
<text x="174.1" y="106.4">CONN_31</text>
<text x="113.3" y="108.9">CONN_1</text>
<text x="113.3" y="111.5">CONN_2</text>
<text x="174.1" y="111.5">CONN_29</text>
<text x="174.1" y="108.9">CONN_30</text>
<text x="113.3" y="119.1">CONN_5</text>
<text x="113.3" y="114">CONN_3</text>
<text x="113.3" y="116.5">CONN_4</text>
<text x="174.1" y="116.5">CONN_10</text>
<text x="174.1" y="119.1">CONN_11</text>
<text x="174.1" y="114">CONN_28</text>
<text x="113.3" y="121.6">CONN_6</text>
<text x="113.3" y="124.2">CONN_7</text>
<text x="174.1" y="124.2">CONN_13</text>
<text x="174.1" y="121.6">CONN_12</text>
<text x="113.3" y="126.7">CONN_8</text>
<text x="113.3" y="129.2">CONN_9</text>
<text x="174.1" y="126.7">CONN_14</text>
<text x="174.1" y="129.2">CONN_15</text>
<text x="112.3" y="136.9">CONN_40</text>
<text x="112.3" y="134.3">CONN_41</text>
<text x="112.3" y="141.9">CONN_38</text>
<text x="112.3" y="139.4">CONN_39</text>
<text x="112.3" y="149.6">CONN_35</text>
<text x="112.3" y="144.5">CONN_37</text>
<text x="112.3" y="147">CONN_36</text>
<text x="174.1" y="149.6">CONN_24</text>
<text x="44.6" y="152.1">RESET</text>
<text x="112.3" y="152.1">CONN_34</text>
<text x="112.3" y="154.6">CONN_16</text>
<text x="174.1" y="154.6">CONN_52</text>
<text x="174.1" y="152.1">CONN_25</text>
<text x="112.3" y="159.7">CONN_18</text>
<text x="112.3" y="157.2">CONN_17</text>
<text x="174.1" y="157.2">CONN_51</text>
<text x="174.1" y="159.7">CONN_44</text>
<text x="112.3" y="164.8">CONN_20</text>
<text x="112.3" y="167.3">CONN_21</text>
<text x="112.3" y="162.3">CONN_19</text>
<text x="174.1" y="164.8">CONN_42</text>
<text x="174.1" y="162.3">CONN_43</text>
<text x="112.3" y="172.4">CONN_23</text>
<text x="112.3" y="169.9">CONN_22</text>
</g>
<text font-size="1.8" fill="#a3be8c" x="113.4" y="67.2">OSC_OUT</text>
<g font-size="1.1" fill="#434c5e">
<text x="112.1" y="73.7">1</text>
<text x="114" y="76.4" transform="rotate(-90 114 76.4)">2</text>
<text x="115.9" y="73.7">3</text>
</g>
</svg>
